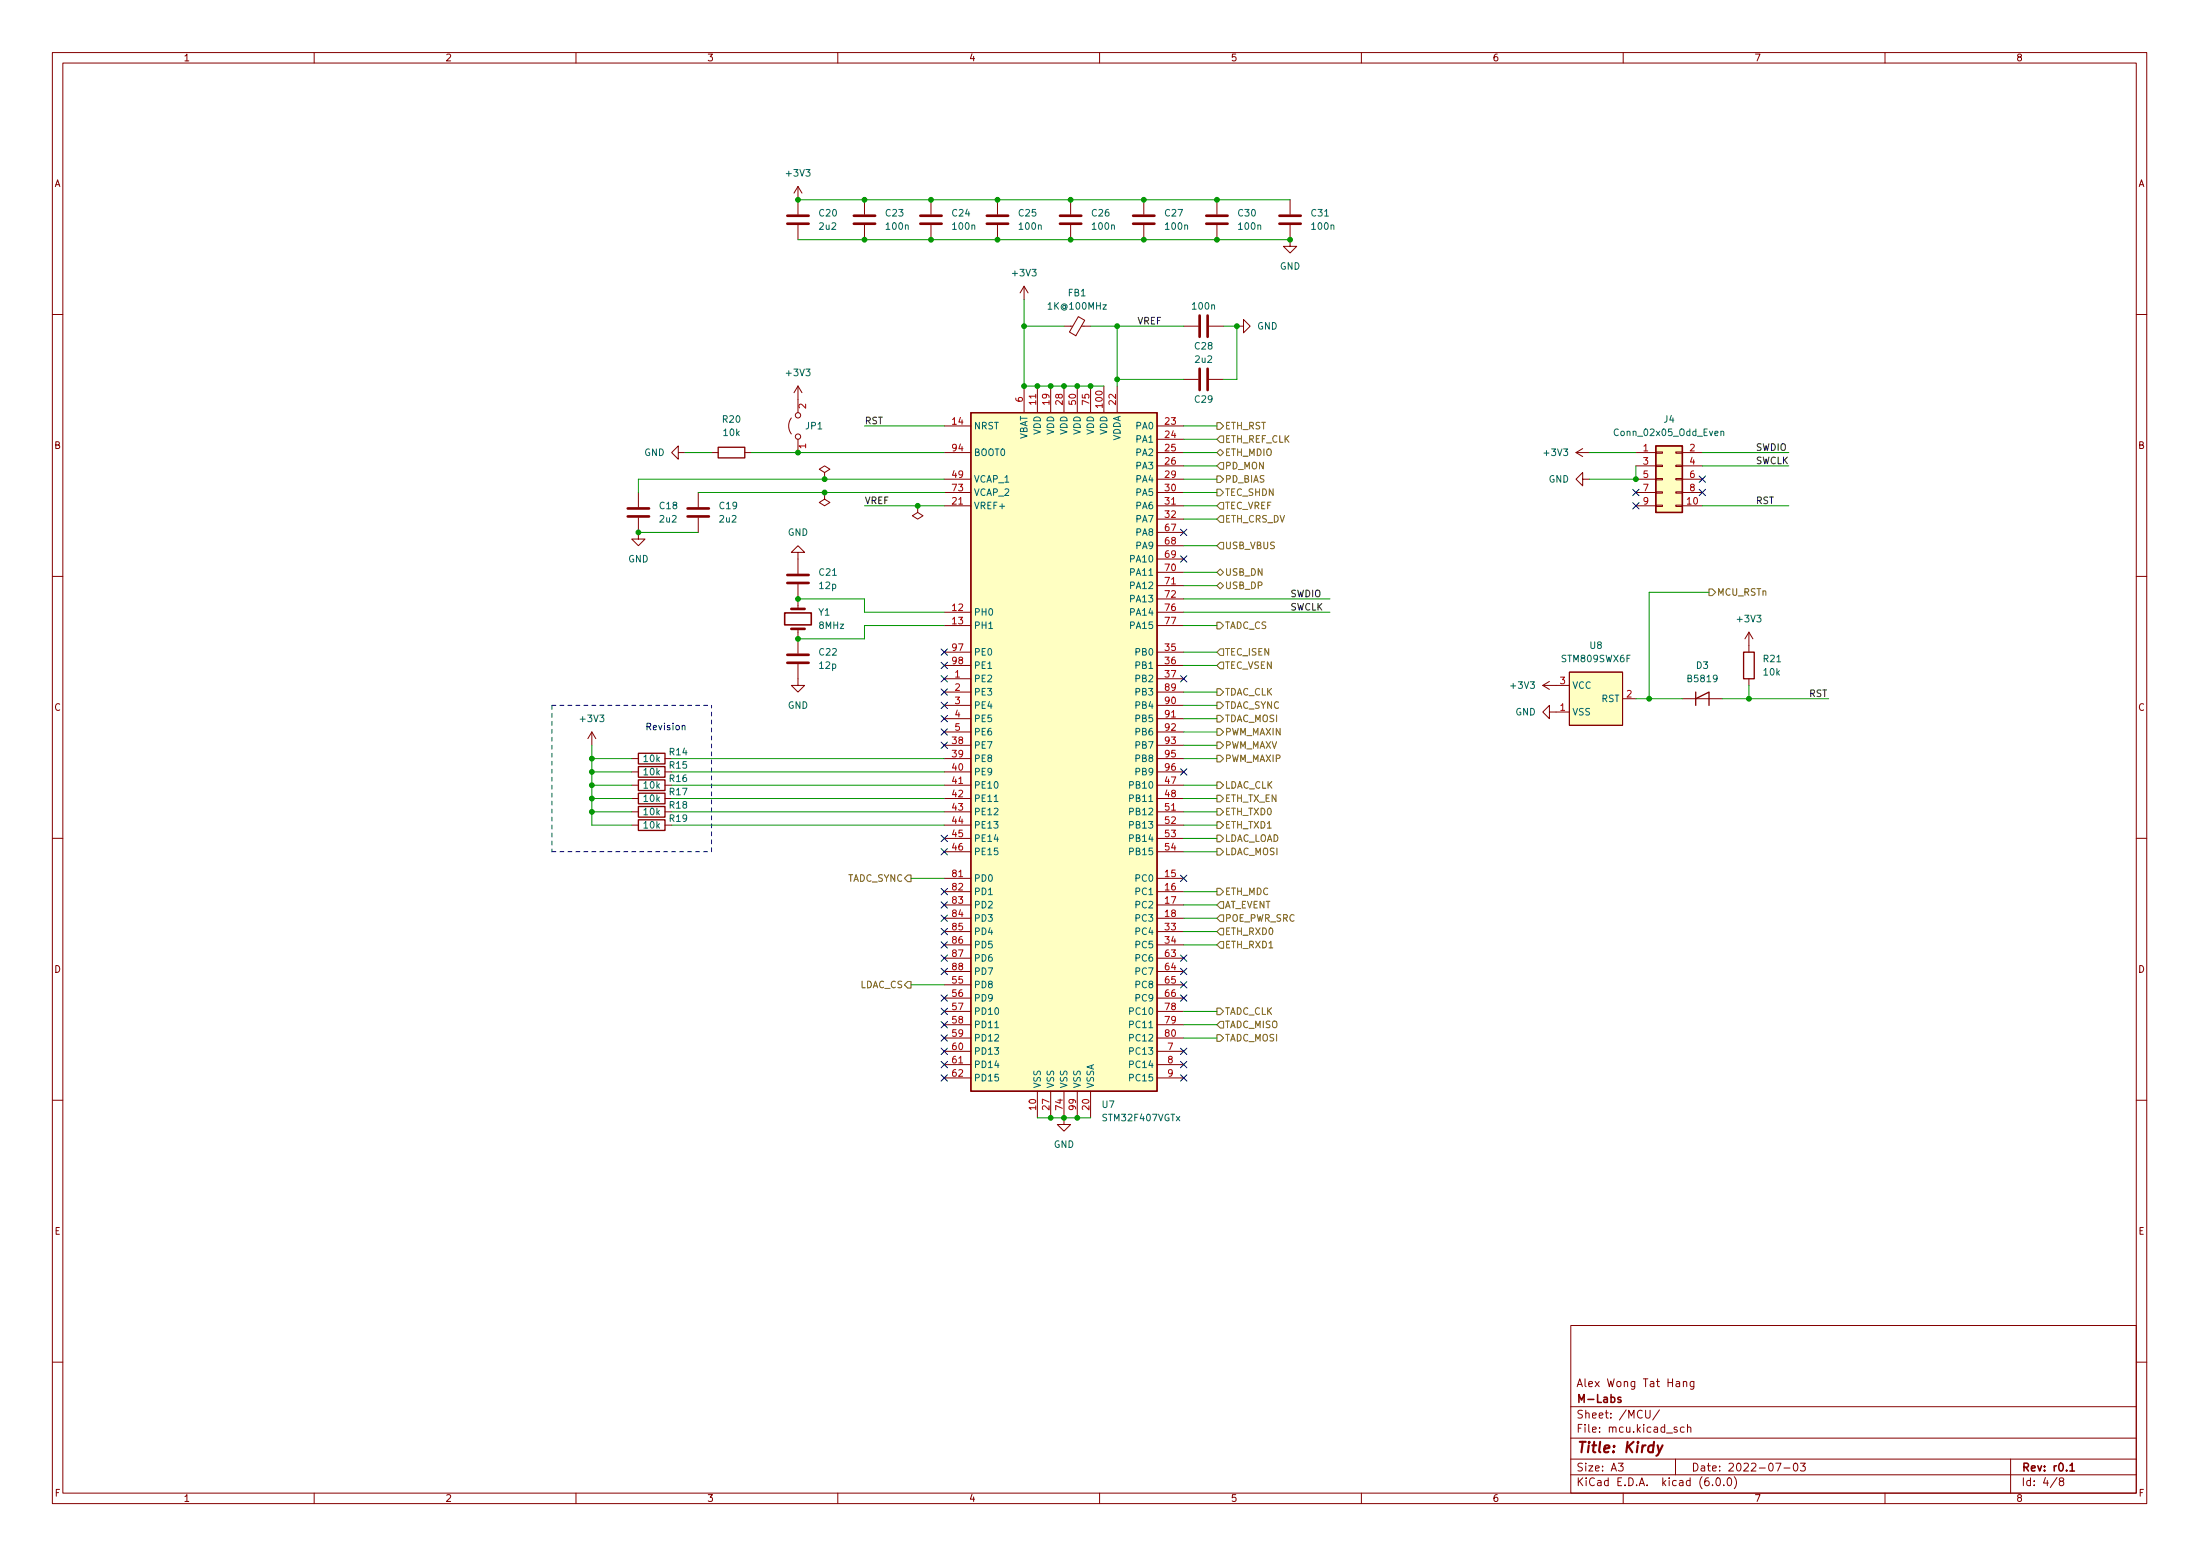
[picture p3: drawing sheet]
<svg xmlns="http://www.w3.org/2000/svg" width="420mm" height="297mm" viewBox="0 0 420 297" stroke-linecap="round" stroke-linejoin="round" font-family="sans-serif">
<g fill="none" stroke="#840000" stroke-width=".19">
<path d="M10 10h400v277h-400zM12 12h396v273h-396zM60 10v2M110 10v2M160 10v2M210 10v2M260 10v2M310 10v2M360 10v2M152.4 35.6v5.3M152.4 35.6l-.8 1.3M152.4 35.6l.8 1.3"/>
<path d="M165.1 38.1v2.8M177.8 38.1v2.8M190.5 38.1v2.8M204.5 38.1v2.8M218.4 38.1v2.8M232.4 38.1v2.8M246.4 38.1v2.8M152.4 43v2.8M165.1 43v2.8M177.8 43v2.8M190.5 43v2.8M195.6 54.6v2.6"/>
<path d="M195.6 54.6l-.8 1.3M195.6 54.6l.7 1.3M204.5 43v2.8M218.4 43v2.8M232.4 43v2.8M246.4 43v4h1.2l-1.2 1.3-1.3-1.3h1.3M10 60h2M151.1 79.8a2.54 2.54 0 0 0 0 3M152.4 73.7v5.1M152.4 73.7l-.8 1.3M152.4 73.7l.8 1.3M195.6 73.7v5.1"/>
<path d="M198.1 73.7v5.1M200.7 73.7v5.1M203.2 73.7v5.1M203.2 62.3h1.7M205.7 73.7v5.1M205.9 60.4l1.3 .7-1.7 3-1.3-.7zM206.5 62.3h1.8M208.3 73.7v5.1M210.8 73.7v5.1M213.4 73.7v5.1M226.1 72.4h2.8M226.1 62.3h2.8"/>
<path d="M230.9 72.4h2.8M230.9 62.3h2.8M236.2 62.3h1.3v-1.3l1.3 1.3-1.3 1.2v-1.2M408 60h2M121.9 98.8v4.1h1.3l-1.3 1.3-1.3-1.3h1.3M121.9 94v2.8M129.5 86.4v-1.3l-1.2 1.3 1.2 1.3v-1.3h1.3M133.3 94v2.8M133.3 98.8v2.8M135.9 86.4h1.3M142.2 86.4h1.3M152.4 83.9v2.5"/>
<path d="M157.5 94v1.3l1 .6-1 .7-1-.7 1-.6M157.5 94h.1M157.5 90.2l1-.6-1-.7-1 .7 1 .6v1.3M157.5 91.5h.1M175.3 96.6v1.2l1 .7-1 .6-1.1-.6 1.1-.7M175.3 96.6h.1M180.3 81.3h5.1M180.3 96.6h5.1M180.3 86.4h5.1M180.3 91.5h5.1M180.3 94h5.1M221 81.3h5.1"/>
<path d="M221 96.6h5.1M221 83.9h5.1M221 86.4h5.1M221 88.9h5.1M221 91.5h5.1M221 94h5.1M221 99.1h5.1M301 86.4h2.5M301 86.4l1.3 .8M302.3 91.5v-1.3l-1.3 1.3 1.3 1.2v-1.2h1.2M302.3 85.6l-1.3 .8M312.4 96.6h3.8"/>
<path d="M312.4 86.4h3.8M312.4 88.9h3.8M312.4 91.5h3.8M312.4 94h3.8M316.2 96.4h1.3v.3h-1.3zM316.2 93.9h1.3v.2h-1.3zM316.2 91.3h1.3v.3h-1.3zM316.2 88.8h1.3v.3h-1.3zM316.2 86.3h1.3v.2h-1.3zM320 96.4h1.3v.3h-1.3zM320 93.9h1.3v.2h-1.3zM320 91.3h1.3v.3h-1.3z"/>
<path d="M320 88.8h1.3v.3h-1.3zM320 86.3h1.3v.2h-1.3zM321.3 96.6h3.8M321.3 86.4h3.8M321.3 88.9h3.8M321.3 91.5h3.8M321.3 94h3.8M10 110h2M152.4 105.4h1.3l-1.3-1.2-1.3 1.2h1.3v4.1M152.4 111.5v4.7M180.3 116.9h5.1M180.3 119.4h5.1"/>
<path d="M221 116.9h5.1M221 119.4h5.1M221 101.6h5.1M221 104.2h5.1M221 106.7h5.1M221 109.3h5.1M221 111.8h5.1M221 114.3h5.1M408 110h2M113 139.7l-.7 1.3M113 139.7v2.6M113 139.7l.8 1.3"/>
<path d="M152.4 126.8v4h1.3l-1.3 1.3-1.3-1.3h1.3M152.4 120.1v4.7M180.3 129.6h5.1M180.3 132.1h5.1M180.3 134.7h5.1M180.3 124.5h5.1M180.3 127h5.1M180.3 137.2h5.1M180.3 139.7h5.1M221 129.6h5.1M221 132.1h5.1M221 134.7h5.1"/>
<path d="M221 124.5h5.1M221 127h5.1M221 137.2h5.1M221 139.7h5.1M294.6 130.8h5.1M294.6 130.8l1.3 .8M295.9 135.9v-1.2l-1.3 1.2 1.3 1.3v-1.3h3.8M295.9 130.1l-1.3 .7M299.7 128.3h10.2v10.2h-10.2zM309.9 133.4h2.5M321.3 133.4h7.6M334 120.7v3.8"/>
<path d="M334 129.6v1.2M334 120.7l-.8 1.3M334 120.7l.8 1.3M120.6 144.8h1.3M120.6 147.4h1.3M120.6 149.9h1.3M120.6 152.4h1.3M120.6 155h1.3M120.6 157.5h1.3M127 144.8h1.3M127 147.4h1.3M127 149.9h1.3"/>
<path d="M127 152.4h1.3M127 155h1.3M127 157.5h1.3M180.3 142.3h5.1M180.3 144.8h5.1M180.3 147.4h5.1M180.3 149.9h5.1M180.3 152.4h5.1M180.3 155h5.1M180.3 157.5h5.1M221 142.3h5.1M221 144.8h5.1"/>
<path d="M221 147.4h5.1M221 149.9h5.1M221 152.4h5.1M221 155h5.1M221 157.5h5.1M10 160h2M180.3 160.1h5.1M180.3 167.7h5.1M180.3 170.2h5.1M180.3 172.8h5.1M180.3 175.3h5.1M180.3 177.8h5.1"/>
<path d="M180.3 162.6h5.1M221 160.1h5.1M221 167.7h5.1M221 170.2h5.1M221 172.8h5.1M221 175.3h5.1M221 177.8h5.1M221 162.6h5.1M408 160h2M180.3 180.4h5.1M180.3 188h5.1M180.3 190.5h5.1"/>
<path d="M180.3 193.1h5.1M180.3 195.6h5.1M180.3 198.2h5.1M180.3 182.9h5.1M180.3 185.5h5.1M221 180.4h5.1M221 188h5.1M221 190.5h5.1M221 193.1h5.1M221 195.6h5.1M221 198.2h5.1M221 182.9h5.1"/>
<path d="M221 185.5h5.1M10 210h2M180.3 200.7h5.1M180.3 203.2h5.1M180.3 205.8h5.1M198.1 208.3v5.1M200.7 208.3v5.1M203.2 208.3v6.4h1.3l-1.3 1.2-1.3-1.2h1.3M205.7 208.3v5.1M208.3 208.3v5.1M221 200.7h5.1M221 203.2h5.1"/>
<path d="M221 205.8h5.1M408 210h2M300 253h108v32h-108zM10 260h2M300 278.5h108M300 274.5h108M300 268.5h108M309.1 279.3h.9l-.5 .6 .4 .1v.7l-.2 .1-.6-.1M314.3 269.2v1.2l.3 .3h.3l.2-.3v-1.2M316.9 269.1l-1.3 2M320 278.5v3M320.3 272.5l-.4-.1-.2 .2 .1 .2 .5 .2v.3h-.6"/>
<path d="M321.5 263.9l.2-.2 .4 .1v.9M321.5 263.7v1M321.6 272.5l-.4-.1-.3 .3 .2 .6h.5M322.3 272.6l.2-.2 .4 .1v.9M322.3 271.9v1.5M323.5 263.7v1.2l-.3 .3-.3-.1M323.5 263.8l-.4-.1-.3 .3 .1 .6h.6M339.1 279.3h1l-.6 1.5M342.7 279.4l.2-.1a.8 .8 0 0 1 .5 .8 .8 .8 0 0 1-.5 .7 1 1 0 0 1-.2-1.4zM343.8 279.3h1l-.5 .6 .4 .1v.7l-.2 .1-.7-.1M384 278.5v6.5M408 260h2"/>
<path d="M60 285v2M110 285v2M160 285v2M210 285v2M260 285v2M300 281.5h108M310 285v2M327.1 283.5v.1M327.9 282.2l.2-.1a.8 .8 0 0 1 .5 .8 .8 .8 0 0 1-.5 .7 1 1 0 0 1-.2-1.4zM329.2 283.5v.1M330.1 282.2l.1-.1a.8 .8 0 0 1 .5 .8 .8 .8 0 0 1-.5 .7 1 1 0 0 1-.1-1.4zM331.2 281.9a1.72 1.72 0 0 1 0 2.3"/>
<path d="M340.7 280.2h1.2M360 285v2M392.9 282l-1.3 2M393.6 282.8l-.3-.3 .1-.2 .2-.2 .4 .1 .1 .2v.2l-.7 .2-.1 .2v.3l.3 .3 .4-.1 .1-.2v-.4l-.3-.1"/>
<circle cx="152.4" cy="79.3" r=".51"/>
<circle cx="152.4" cy="83.3" r=".51"/>
</g>
<path d="M149.9 117h5v2.3h-5zM309.5 266.8l-.3-.1-.2 .2v.2l.5 .2v.3h-.5M395.3 279.7l.5-.4v1.5M395.3 280.8h.9" fill="none" stroke="#840000" stroke-width=".3"/>
<path d="M316.6 275.9l.3 1.3M317.5 275.9l-.9 1.8-.3 .2" fill="none" stroke="#840000" stroke-width=".4"/>
<g fill="none" stroke="#840000" stroke-width=".51">
<path d="M150.4 42.7h4M150.4 41.2h4M163.1 42.7h4M163.1 41.2h4M175.8 42.7h4M175.8 41.2h4M188.5 42.7h4M188.5 41.2h4M202.4 42.7h4.1M202.4 41.2h4.1M216.4 42.7h4.1M216.4 41.2h4.1"/>
<path d="M230.4 42.7h4M230.4 41.2h4M244.3 42.7h4.1M244.3 41.2h4.1M229.1 60.2v4.1M229.1 70.4v4.1M230.6 60.2v4.1M230.6 70.4v4.1M119.9 98.6h4.1M119.9 97.1h4.1M131.3 98.6h4.1M131.3 97.1h4.1"/>
<path d="M150.4 111.3h4M150.4 109.8h4M151.1 116.2h2.6M150.4 126.5h4M150.4 125h4M151.1 120.1h2.6"/>
</g>
<g fill="#ffffc2" stroke="#ffffc2" stroke-width=".19">
<path d="M185.4 78.8h35.6v129.5h-35.6z"/>
<path d="M299.7 128.3h10.2v10.2h-10.2z"/>
<path d="M316.2 85.1h5.1v12.7h-5.1z"/>
</g>
<path d="M185.4 78.8h35.6v129.5h-35.6zM137.2 85.4h5v2h-5zM316.2 85.1h5.1v12.7h-5.1zM323.8 133.4l2.6-1.3v2.6M323.8 132.1v2.6M333 124.5h2v5.1h-2zM121.9 154h5.1v2h-5.1zM121.9 148.9h5.1v2h-5.1zM121.9 151.4h5.1v2.1h-5.1zM121.9 146.3h5.1v2.1h-5.1zM121.9 156.5h5.1v2h-5.1zM121.9 143.8h5.1v2h-5.1z" fill="none" stroke="#840000" stroke-width=".25"/>
<path d="M328.7 82.4l.1-.1 .3 .1 .1 .8M328.7 82.3v.9M189.9 153h.7M190 196.2h.7" fill="none" stroke="#006464" stroke-width=".19"/>
<g fill="none" stroke="#725600" stroke-width=".19">
<path d="M232.4 93.4h.6l.7 .6-.7 .7h-.6zM232.4 80.7h.6l.7 .6-.7 .7h-.6zM232.4 86.4l.6-.6 .7 .6-.7 .6zM232.4 90.8h.6l.7 .7-.7 .6h-.6zM233 98.5h.7v1.2h-.7l-.6-.6zM233 95.9h.7v1.3h-.7l-.6-.6zM233 83.2h.7v1.3h-.7l-.6-.6zM233 88.3h.7v1.3h-.7l-.6-.7zM232.4 109.3l.6-.7 .7 .7-.7 .6zM232.4 111.8l.6-.6 .7 .6-.7 .6zM232.4 118.8h.6l.7 .6-.7 .7h-.6zM233 103.5h.7v1.3h-.7l-.6-.6z"/>
<path d="M326.4 112.4h.6l.7 .7-.7 .6h-.6zM232.4 136.6h.6l.7 .6-.7 .6h-.6zM232.4 139.1h.6l.7 .6-.7 .7h-.6zM232.4 131.5h.6l.7 .6-.7 .7h-.6zM232.4 134h.6l.7 .7-.7 .6h-.6zM233 123.9h.7v1.2h-.7l-.6-.6zM233 126.4h.7v1.3h-.7l-.6-.7zM232.4 149.3h.6l.7 .6-.7 .6h-.6zM232.4 159.4h.6l.7 .7-.7 .6h-.6zM232.4 154.3h.6l.7 .7-.7 .6h-.6zM232.4 151.8h.6l.7 .6-.7 .7h-.6zM232.4 144.2h.6l.7 .6-.7 .7h-.6z"/>
<path d="M232.4 141.6h.6l.7 .7-.7 .6h-.6zM232.4 156.9h.6l.7 .6-.7 .7h-.6zM173.4 167h.6v1.3h-.6l-.7-.6zM232.4 162h.6l.7 .6-.7 .6h-.6zM232.4 169.6h.6l.7 .6-.7 .7h-.6zM233 179.7h.7v1.3h-.7l-.6-.6zM233 177.2h.7v1.3h-.7l-.6-.7zM233 172.1h.7v1.3h-.7l-.6-.6zM233 174.7h.7v1.2h-.7l-.6-.6zM173.4 187.4h.6v1.2h-.6l-.7-.6zM232.4 192.4h.6l.7 .7-.7 .6h-.6zM232.4 197.5h.6l.7 .7-.7 .6h-.6z"/>
<path d="M233 195h.7v1.3h-.7l-.6-.7z"/>
</g>
<path d="M130.3 138.6l.2-.1h.3v.8" fill="none" stroke="#0000c2" stroke-width=".19"/>
<path d="M105.4 134.7v27.9M105.4 134.7h30.5M105.4 162.6h30.5M135.9 162.6v-27.9" fill="none" stroke="#0000c2" stroke-width=".19" stroke-dasharray=".8 .8"/>
<g fill="none" stroke="#009600" stroke-width=".19">
<path d="M152.4 38.1h94M152.4 45.8h94M195.6 57.2v16.5h15.2M195.6 62.3h7.6M208.3 62.3h17.8M213.4 62.3v11.4M213.4 72.4h12.7M233.7 62.3h2.5v10.1h-2.5M130.8 86.4h5.1M133.3 94h47M143.5 86.4h36.8M165.1 81.3h15.2"/>
<path d="M165.1 96.6h15.2M180.3 91.5h-58.4v2.5M226.1 94h6.3M226.1 91.5h6.3M226.1 86.4h6.3M226.1 88.9h6.3M226.1 81.3h6.3M226.1 83.9h6.3M226.1 99.1h6.3M226.1 96.6h6.3M303.5 86.4h8.9M312.4 88.9v2.6h-8.9"/>
<path d="M325.1 86.4h16.5M325.1 88.9h16.5M325.1 96.6h16.5M121.9 101.6h11.4M152.4 114.3h12.7v2.6h15.2M180.3 119.4h-15.2v2.6h-12.7M226.1 114.3h27.9M226.1 116.9h27.9M226.1 119.4h6.3M226.1 104.2h6.3M226.1 111.8h6.3M226.1 109.3h6.3"/>
<path d="M326.4 113.1h-11.4v20.3M226.1 134.7h6.3M226.1 137.2h6.3M226.1 124.5h6.3M226.1 127h6.3M226.1 139.7h6.3M226.1 132.1h6.3M312.4 133.4h8.9M328.9 133.4h20.3M334 130.8v2.6M113 144.8h7.6M113 149.9h7.6"/>
<path d="M113 147.4h7.6M113 142.3v15.2h7.6M113 152.4h7.6M113 155h7.6M128.3 144.8h52M128.3 149.9h52M128.3 147.4h52M128.3 152.4h52M128.3 157.5h52M128.3 155h52M226.1 144.8h6.3M226.1 149.9h6.3"/>
<path d="M226.1 152.4h6.3M226.1 157.5h6.3M226.1 155h6.3M226.1 142.3h6.3M174 167.7h6.3M226.1 160.1h6.3M226.1 162.6h6.3M226.1 170.2h6.3M226.1 177.8h6.3M226.1 172.8h6.3M226.1 175.3h6.3M174 188h6.3"/>
<path d="M226.1 180.4h6.3M226.1 193.1h6.3M226.1 198.2h6.3M226.1 195.6h6.3M198.1 213.4h10.2"/>
</g>
<g fill="none" stroke="#000084" stroke-width=".19">
<path d="M311.8 95.9l1.2 1.3M311.8 93.4l1.2 1.2M313 95.9l-1.2 1.3M313 93.4l-1.2 1.2M324.5 93.4l1.2 1.2M324.5 90.9l1.2 1.2M325.7 93.4l-1.2 1.2M325.7 90.9l-1.2 1.2M225.5 101l1.2 1.2M225.5 106.1l1.2 1.2M226.7 101l-1.2 1.2M226.7 106.1l-1.2 1.2"/>
<path d="M179.7 131.5l1.2 1.2M179.7 134l1.2 1.3M179.7 136.6l1.2 1.2M179.7 139.1l1.2 1.2M179.7 129l1.2 1.2M179.7 123.9l1.2 1.2M179.7 126.4l1.2 1.2M180.9 131.5l-1.2 1.2M180.9 134l-1.2 1.3M180.9 136.6l-1.2 1.2M180.9 139.1l-1.2 1.2M180.9 129l-1.2 1.2"/>
<path d="M180.9 123.9l-1.2 1.2M180.9 126.4l-1.2 1.2M225.5 129l1.2 1.2M226.7 129l-1.2 1.2M179.7 141.7l1.2 1.2M179.7 159.4l1.2 1.3M180.9 141.7l-1.2 1.2M180.9 159.4l-1.2 1.3M225.5 146.7l1.2 1.3M226.7 146.7l-1.2 1.3M179.7 177.2l1.2 1.2M179.7 174.7l1.2 1.2"/>
<path d="M179.7 172.1l1.2 1.3M179.7 169.6l1.2 1.2M179.7 162l1.2 1.2M179.7 179.8l1.2 1.2M180.9 174.7l-1.2 1.2M180.9 177.2l-1.2 1.2M180.9 172.1l-1.2 1.3M180.9 169.6l-1.2 1.2M180.9 162l-1.2 1.2M180.9 179.8l-1.2 1.2M225.5 167.1l1.2 1.2M226.7 167.1l-1.2 1.2"/>
<path d="M179.7 182.3l1.2 1.2M179.7 195l1.2 1.2M179.7 192.5l1.2 1.2M179.7 189.9l1.2 1.2M179.7 184.8l1.2 1.3M179.7 197.5l1.2 1.3M180.9 182.3l-1.2 1.2M180.9 195l-1.2 1.2M180.9 192.5l-1.2 1.2M180.9 189.9l-1.2 1.2M180.9 184.8l-1.2 1.3M180.9 197.5l-1.2 1.3"/>
<path d="M225.5 189.9l1.2 1.2M225.5 187.4l1.2 1.2M225.5 182.3l1.2 1.2M225.5 184.8l1.2 1.3M226.7 189.9l-1.2 1.2M226.7 187.4l-1.2 1.2M226.7 182.3l-1.2 1.2M226.7 184.8l-1.2 1.3M179.7 205.2l1.2 1.2M179.7 202.6l1.2 1.2M179.7 200.1l1.2 1.2M180.9 205.2l-1.2 1.2"/>
<path d="M180.9 202.6l-1.2 1.2M180.9 200.1l-1.2 1.2M225.5 205.2l1.2 1.2M225.5 202.6l1.2 1.2M225.5 200.1l1.2 1.2M226.7 205.2l-1.2 1.2M226.7 202.6l-1.2 1.2M226.7 200.1l-1.2 1.2"/>
</g>
<g fill="#009600" stroke="#009600" stroke-width=".19">
<circle cx="113" cy="149.9" r=".46"/>
<circle cx="113" cy="147.4" r=".46"/>
<circle cx="113" cy="144.8" r=".46"/>
<circle cx="113" cy="155" r=".46"/>
<circle cx="113" cy="152.4" r=".46"/>
<circle cx="205.7" cy="213.4" r=".46"/>
<circle cx="203.2" cy="213.4" r=".46"/>
<circle cx="200.7" cy="213.4" r=".46"/>
<circle cx="175.3" cy="96.6" r=".46"/>
<circle cx="152.4" cy="122" r=".46"/>
<circle cx="152.4" cy="114.3" r=".46"/>
<circle cx="121.9" cy="101.6" r=".46"/>
<circle cx="152.4" cy="86.4" r=".46"/>
<circle cx="157.5" cy="91.5" r=".46"/>
<circle cx="157.5" cy="94" r=".46"/>
<circle cx="200.7" cy="73.7" r=".46"/>
<circle cx="203.2" cy="73.7" r=".46"/>
<circle cx="198.1" cy="73.7" r=".46"/>
<circle cx="195.6" cy="62.3" r=".46"/>
<circle cx="195.6" cy="73.7" r=".46"/>
<circle cx="204.5" cy="38.1" r=".46"/>
<circle cx="204.5" cy="45.8" r=".46"/>
<circle cx="190.5" cy="45.8" r=".46"/>
<circle cx="190.5" cy="38.1" r=".46"/>
<circle cx="152.4" cy="38.1" r=".46"/>
<circle cx="177.8" cy="38.1" r=".46"/>
<circle cx="177.8" cy="45.8" r=".46"/>
<circle cx="165.1" cy="38.1" r=".46"/>
<circle cx="165.1" cy="45.8" r=".46"/>
<circle cx="213.4" cy="62.3" r=".46"/>
<circle cx="213.4" cy="72.4" r=".46"/>
<circle cx="236.2" cy="62.3" r=".46"/>
<circle cx="246.4" cy="45.8" r=".46"/>
<circle cx="232.4" cy="38.1" r=".46"/>
<circle cx="232.4" cy="45.8" r=".46"/>
<circle cx="218.4" cy="38.1" r=".46"/>
<circle cx="218.4" cy="45.8" r=".46"/>
<circle cx="208.3" cy="73.7" r=".46"/>
<circle cx="205.7" cy="73.7" r=".46"/>
<circle cx="312.4" cy="91.5" r=".46"/>
<circle cx="334" cy="133.4" r=".46"/>
<circle cx="315" cy="133.4" r=".46"/>
</g>
<text font-size="2.8" fill="#840000" x="301" y="277.3">Title: Kirdy</text>
<g font-size="2.1" fill="#840000">
<text x="301" y="267.8">M-Labs</text>
<text x="301" y="264.8">Alex Wong Tat Hang</text>
<text x="301" y="273.5">File: mcu.kicad_sch</text>
<text x="301" y="270.8">Sheet: /MCU/</text>
<text x="301" y="280.9">Size: A3</text>
<text x="323" y="280.9">Date: 2022-07-03</text>
<text x="386" y="280.9">Rev: r0.1</text>
<text x="301" y="283.7">KiCad E.D.A. kicad (6.0.0)</text>
<text x="386" y="283.7">Id: 4/8</text>
</g>
<g font-size="1.8" fill="#840000">
<text x="35" y="11.7">1</text>
<text x="85" y="11.7">2</text>
<text x="135" y="11.7">3</text>
<text x="185" y="11.7">4</text>
<text x="235" y="11.7">5</text>
<text x="285" y="11.7">6</text>
<text x="335" y="11.7">7</text>
<text x="385" y="11.7">8</text>
<text x="10.3" y="35.7">A</text>
<text x="408.3" y="35.7">A</text>
<text x="10.3" y="85.7">B</text>
<text x="408.3" y="85.7">B</text>
<text x="10.3" y="135.7">C</text>
<text x="408.3" y="135.7">C</text>
<text x="10.3" y="185.7">D</text>
<text x="408.3" y="185.7">D</text>
<text x="10.4" y="235.7">E</text>
<text x="408.4" y="235.7">E</text>
<text x="10.4" y="285.7">F</text>
<text x="35" y="286.7">1</text>
<text x="85" y="286.7">2</text>
<text x="135" y="286.7">3</text>
<text x="185" y="286.7">4</text>
<text x="235" y="286.7">5</text>
<text x="285" y="286.7">6</text>
<text x="335" y="286.7">7</text>
<text x="385" y="286.7">8</text>
<text x="408.4" y="285.7">F</text>
</g>
<g font-size="1.8" fill="#006464">
<text x="150.3" y="33.7">+3V3</text>
<text x="156.5" y="41.3">C20</text>
<text x="169.2" y="41.3">C23</text>
<text x="181.9" y="41.3">C24</text>
<text x="194.6" y="41.3">C25</text>
<text x="208.6" y="41.3">C26</text>
<text x="222.6" y="41.3">C27</text>
<text x="236.5" y="41.3">C30</text>
<text x="250.5" y="41.3">C31</text>
<text x="156.5" y="43.9">2u2</text>
<text x="169.4" y="43.9">100n</text>
<text x="182.1" y="43.9">100n</text>
<text x="194.8" y="43.9">100n</text>
<text x="208.7" y="43.9">100n</text>
<text x="222.7" y="43.9">100n</text>
<text x="236.7" y="43.9">100n</text>
<text x="250.6" y="43.9">100n</text>
<text x="193.5" y="52.7">+3V3</text>
<text x="244.4" y="51.5">GND</text>
<text x="200.4" y="59.1">1K@100MHz</text>
<text x="204" y="56.6">FB1</text>
<text x="227.9" y="59.1">100n</text>
<text x="240.1" y="62.9">GND</text>
<text x="150.3" y="71.8">+3V3</text>
<text x="228.2" y="66.7">C28</text>
<text x="228.3" y="69.3">2u2</text>
<text x="228.2" y="76.9">C29</text>
<text x="138.1" y="80.7">R20</text>
<text x="138.2" y="83.2">10k</text>
<text x="153.9" y="82">JP1</text>
<text x="185.9" y="82">NRST</text>
<text x="198.8" y="83" transform="rotate(-90 198.8 83)">VDD</text>
<text x="201.3" y="83" transform="rotate(-90 201.3 83)">VDD</text>
<text x="203.8" y="83" transform="rotate(-90 203.8 83)">VDD</text>
<text x="206.4" y="83" transform="rotate(-90 206.4 83)">VDD</text>
<text x="208.9" y="83" transform="rotate(-90 208.9 83)">VDD</text>
<text x="211.5" y="83" transform="rotate(-90 211.5 83)">VDD</text>
<text x="217" y="82">PA0</text>
<text x="308.7" y="83.2">Conn_02x05_Odd_Even</text>
<text x="317.8" y="80.7">J4</text>
<text x="123" y="87">GND</text>
<text x="185.9" y="87">BOOT0</text>
<text x="196.2" y="84.1" transform="rotate(-90 196.2 84.1)">VBAT</text>
<text x="214" y="84.3" transform="rotate(-90 214 84.3)">VDDA</text>
<text x="217" y="84.5">PA1</text>
<text x="217" y="87">PA2</text>
<text x="217" y="89.6">PA3</text>
<text x="295" y="87">+3V3</text>
<text x="185.9" y="92.1">VCAP_1</text>
<text x="185.9" y="94.7">VCAP_2</text>
<text x="217" y="92.1">PA4</text>
<text x="217" y="94.7">PA5</text>
<text x="295.7" y="92.1">GND</text>
<text x="126" y="97.2">C18</text>
<text x="126.1" y="99.7">2u2</text>
<text x="137.5" y="97.2">C19</text>
<text x="137.5" y="99.7">2u2</text>
<text x="185.9" y="97.2">VREF+</text>
<text x="217" y="97.2">PA6</text>
<text x="217" y="99.7">PA7</text>
<text x="120" y="107.4">GND</text>
<text x="150.4" y="102.3">GND</text>
<text x="216" y="107.4">PA10</text>
<text x="217" y="102.3">PA8</text>
<text x="217" y="104.8">PA9</text>
<text x="156.5" y="109.9">C21</text>
<text x="156.5" y="112.4">12p</text>
<text x="216" y="109.9">PA11</text>
<text x="216" y="112.4">PA12</text>
<text x="156.4" y="117.5">Y1</text>
<text x="185.9" y="117.5">PH0</text>
<text x="216" y="115">PA13</text>
<text x="216" y="117.5">PA14</text>
<text x="331.9" y="118.8">+3V3</text>
<text x="156.5" y="120.1">8MHz</text>
<text x="156.5" y="125.1">C22</text>
<text x="185.9" y="120.1">PH1</text>
<text x="185.9" y="125.1">PE0</text>
<text x="216" y="120.1">PA15</text>
<text x="217" y="125.1">PB0</text>
<text x="303.7" y="123.9">U8</text>
<text x="156.5" y="127.7">12p</text>
<text x="185.9" y="130.2">PE2</text>
<text x="185.9" y="127.7">PE1</text>
<text x="217" y="127.7">PB1</text>
<text x="217" y="130.2">PB2</text>
<text x="288.7" y="131.5">+3V3</text>
<text x="298.4" y="126.4">STM809SWX6F</text>
<text x="300.2" y="131.5">VCC</text>
<text x="322.5" y="130.2">B5819</text>
<text x="324" y="127.7">D3</text>
<text x="336.9" y="126.4">R21</text>
<text x="336.9" y="128.9">10k</text>
<text x="110.9" y="137.8">+3V3</text>
<text x="150.4" y="135.3">GND</text>
<text x="185.9" y="132.8">PE3</text>
<text x="185.9" y="135.3">PE4</text>
<text x="185.9" y="137.8">PE5</text>
<text x="217" y="132.8">PB3</text>
<text x="217" y="135.3">PB4</text>
<text x="217" y="137.8">PB5</text>
<text x="289.4" y="136.6">GND</text>
<text x="300.2" y="136.6">VSS</text>
<text x="305.8" y="134">RST</text>
<text x="185.9" y="142.9">PE7</text>
<text x="185.9" y="140.4">PE6</text>
<text x="217" y="140.4">PB6</text>
<text x="217" y="142.9">PB7</text>
<text x="123" y="148">10k</text>
<text x="123" y="145.5">10k</text>
<text x="127.9" y="149.3">R16</text>
<text x="127.9" y="146.7">R15</text>
<text x="127.9" y="144.2">R14</text>
<text x="185.9" y="145.5">PE8</text>
<text x="185.9" y="148">PE9</text>
<text x="217" y="145.5">PB8</text>
<text x="217" y="148">PB9</text>
<text x="123" y="155.6">10k</text>
<text x="123" y="150.5">10k</text>
<text x="123" y="153.1">10k</text>
<text x="127.9" y="154.3">R18</text>
<text x="127.9" y="151.8">R17</text>
<text x="185.9" y="150.5">PE10</text>
<text x="185.9" y="153.1">PE11</text>
<text x="185.9" y="155.6">PE12</text>
<text x="216" y="150.5">PB10</text>
<text x="216" y="153.1">PB11</text>
<text x="216" y="155.6">PB12</text>
<text x="123" y="158.2">10k</text>
<text x="127.9" y="156.9">R19</text>
<text x="185.9" y="158.2">PE13</text>
<text x="185.9" y="160.7">PE14</text>
<text x="216" y="158.2">PB13</text>
<text x="216" y="160.7">PB14</text>
<text x="185.9" y="163.2">PE15</text>
<text x="216" y="163.2">PB15</text>
<text x="185.9" y="168.3">PD0</text>
<text x="185.9" y="170.9">PD1</text>
<text x="185.9" y="173.4">PD2</text>
<text x="217" y="168.3">PC0</text>
<text x="217" y="170.9">PC1</text>
<text x="217" y="173.4">PC2</text>
<text x="185.9" y="175.9">PD3</text>
<text x="185.9" y="178.5">PD4</text>
<text x="217" y="175.9">PC3</text>
<text x="217" y="178.5">PC4</text>
<text x="185.9" y="181">PD5</text>
<text x="185.9" y="183.6">PD6</text>
<text x="217" y="181">PC5</text>
<text x="217" y="183.6">PC6</text>
<text x="185.9" y="188.6">PD8</text>
<text x="185.9" y="191.2">PD9</text>
<text x="185.9" y="186.1">PD7</text>
<text x="217" y="186.1">PC7</text>
<text x="217" y="188.6">PC8</text>
<text x="217" y="191.2">PC9</text>
<text x="185.9" y="193.7">PD10</text>
<text x="185.9" y="196.3">PD11</text>
<text x="216" y="193.7">PC10</text>
<text x="216" y="196.3">PC11</text>
<text x="185.9" y="198.8">PD12</text>
<text x="185.9" y="201.3">PD13</text>
<text x="185.9" y="203.9">PD14</text>
<text x="216" y="201.3">PC13</text>
<text x="216" y="203.9">PC14</text>
<text x="216" y="198.8">PC12</text>
<text x="185.9" y="206.4">PD15</text>
<text x="198.8" y="207.8" transform="rotate(-90 198.8 207.8)">VSS</text>
<text x="201.3" y="207.8" transform="rotate(-90 201.3 207.8)">VSS</text>
<text x="203.8" y="207.8" transform="rotate(-90 203.8 207.8)">VSS</text>
<text x="206.4" y="207.8" transform="rotate(-90 206.4 207.8)">VSS</text>
<text x="208.9" y="207.8" transform="rotate(-90 208.9 207.8)">VSSA</text>
<text x="216" y="206.4">PC15</text>
<text x="210.5" y="211.5">U7</text>
<text x="210.8" y="214">STM32F407VGTx</text>
<text x="201.2" y="219.1">GND</text>
</g>
<g font-size="1.8" fill="#0f0f0f">
<text x="217.2" y="61.9">VREF</text>
<text x="165.1" y="81">RST</text>
<text x="335.3" y="86">SWDIO</text>
<text x="335.3" y="88.6">SWCLK</text>
<text x="165.1" y="96.2">VREF</text>
<text x="335.3" y="96.2">RST</text>
<text x="246.4" y="114">SWDIO</text>
<text x="246.4" y="116.5">SWCLK</text>
<text x="345.4" y="133">RST</text>
</g>
<g font-size="1.8" fill="#a90000">
<text x="153.9" y="78" transform="rotate(-90 153.9 78)">2</text>
<text x="195.3" y="76.7" transform="rotate(-90 195.3 76.7)">6</text>
<text x="197.9" y="77.2" transform="rotate(-90 197.9 77.2)">11</text>
<text x="200.4" y="77.2" transform="rotate(-90 200.4 77.2)">19</text>
<text x="202.9" y="77.2" transform="rotate(-90 202.9 77.2)">28</text>
<text x="205.5" y="77.2" transform="rotate(-90 205.5 77.2)">50</text>
<text x="208" y="77.2" transform="rotate(-90 208 77.2)">75</text>
<text x="210.6" y="77.7" transform="rotate(-90 210.6 77.7)">100</text>
<text x="213.1" y="77.2" transform="rotate(-90 213.1 77.2)">22</text>
<text x="181.9" y="81.1">14</text>
<text x="222.5" y="81.1">23</text>
<text x="222.5" y="83.6">24</text>
<text x="153.9" y="85.6" transform="rotate(-90 153.9 85.6)">1</text>
<text x="181.9" y="86.1">94</text>
<text x="222.5" y="86.1">25</text>
<text x="222.5" y="88.7">26</text>
<text x="313.8" y="86.1">1</text>
<text x="313.8" y="88.7">3</text>
<text x="322.7" y="86.1">2</text>
<text x="322.7" y="88.7">4</text>
<text x="181.9" y="91.2">49</text>
<text x="181.9" y="93.8">73</text>
<text x="222.5" y="91.2">29</text>
<text x="222.5" y="93.8">30</text>
<text x="313.8" y="91.2">5</text>
<text x="313.8" y="93.8">7</text>
<text x="322.7" y="91.2">6</text>
<text x="322.7" y="93.8">8</text>
<text x="181.9" y="96.3">21</text>
<text x="222.5" y="96.3">31</text>
<text x="222.5" y="98.8">32</text>
<text x="222.5" y="101.4">67</text>
<text x="313.8" y="96.3">9</text>
<text x="322.2" y="96.3">10</text>
<text x="222.5" y="103.9">68</text>
<text x="222.5" y="106.5">69</text>
<text x="222.5" y="109">70</text>
<text x="222.5" y="111.5">71</text>
<text x="181.9" y="116.6">12</text>
<text x="181.9" y="119.2">13</text>
<text x="222.5" y="114.1">72</text>
<text x="222.5" y="116.6">76</text>
<text x="222.5" y="119.2">77</text>
<text x="181.9" y="124.2">97</text>
<text x="222.5" y="124.2">35</text>
<text x="181.9" y="126.8">98</text>
<text x="182.4" y="129.3">1</text>
<text x="182.4" y="131.9">2</text>
<text x="222.5" y="126.8">36</text>
<text x="222.5" y="129.3">37</text>
<text x="222.5" y="131.9">89</text>
<text x="298" y="130.6">3</text>
<text x="182.4" y="134.4">3</text>
<text x="182.4" y="136.9">4</text>
<text x="222.5" y="134.4">90</text>
<text x="222.5" y="136.9">91</text>
<text x="298" y="135.7">1</text>
<text x="310.7" y="133.1">2</text>
<text x="181.9" y="142">38</text>
<text x="182.4" y="139.5">5</text>
<text x="222.5" y="139.5">92</text>
<text x="222.5" y="142">93</text>
<text x="181.9" y="144.6">39</text>
<text x="181.9" y="147.1">40</text>
<text x="181.9" y="149.6">41</text>
<text x="222.5" y="149.6">47</text>
<text x="222.5" y="144.6">95</text>
<text x="222.5" y="147.1">96</text>
<text x="181.9" y="152.2">42</text>
<text x="181.9" y="154.7">43</text>
<text x="222.5" y="152.2">48</text>
<text x="222.5" y="154.7">51</text>
<text x="181.9" y="157.3">44</text>
<text x="181.9" y="159.8">45</text>
<text x="222.5" y="157.3">52</text>
<text x="222.5" y="159.8">53</text>
<text x="181.9" y="162.3">46</text>
<text x="181.9" y="167.4">81</text>
<text x="222.5" y="167.4">15</text>
<text x="222.5" y="162.3">54</text>
<text x="181.9" y="170">82</text>
<text x="181.9" y="172.5">83</text>
<text x="222.5" y="170">16</text>
<text x="222.5" y="172.5">17</text>
<text x="181.9" y="175">84</text>
<text x="181.9" y="177.6">85</text>
<text x="222.5" y="175">18</text>
<text x="222.5" y="177.6">33</text>
<text x="181.9" y="180.1">86</text>
<text x="181.9" y="182.7">87</text>
<text x="181.9" y="185.2">88</text>
<text x="222.5" y="180.1">34</text>
<text x="222.5" y="182.7">63</text>
<text x="222.5" y="185.2">64</text>
<text x="181.9" y="187.7">55</text>
<text x="181.9" y="190.3">56</text>
<text x="222.5" y="187.7">65</text>
<text x="222.5" y="190.3">66</text>
<text x="181.9" y="192.8">57</text>
<text x="181.9" y="195.4">58</text>
<text x="181.9" y="197.9">59</text>
<text x="222.5" y="192.8">78</text>
<text x="222.5" y="195.4">79</text>
<text x="222.5" y="197.9">80</text>
<text x="181.9" y="200.4">60</text>
<text x="181.9" y="203">61</text>
<text x="223" y="200.4">7</text>
<text x="223" y="203">8</text>
<text x="181.9" y="205.5">62</text>
<text x="223" y="205.5">9</text>
<text x="197.9" y="211.8" transform="rotate(-90 197.9 211.8)">10</text>
<text x="200.4" y="211.8" transform="rotate(-90 200.4 211.8)">27</text>
<text x="202.9" y="211.8" transform="rotate(-90 202.9 211.8)">74</text>
<text x="205.5" y="211.8" transform="rotate(-90 205.5 211.8)">99</text>
<text x="208" y="211.8" transform="rotate(-90 208 211.8)">20</text>
</g>
<g font-size="1.8" fill="#725600">
<text x="233.9" y="82">ETH_RST</text>
<text x="233.9" y="84.5">ETH_REF_CLK</text>
<text x="233.9" y="87">ETH_MDIO</text>
<text x="233.9" y="89.6">PD_MON</text>
<text x="233.9" y="94.7">TEC_SHDN</text>
<text x="233.9" y="92.1">PD_BIAS</text>
<text x="233.9" y="99.7">ETH_CRS_DV</text>
<text x="233.9" y="97.2">TEC_VREF</text>
<text x="233.9" y="104.8">USB_VBUS</text>
<text x="233.9" y="109.9">USB_DN</text>
<text x="233.9" y="112.4">USB_DP</text>
<text x="327.9" y="113.7">MCU_RSTn</text>
<text x="233.9" y="120.1">TADC_CS</text>
<text x="233.9" y="125.1">TEC_ISEN</text>
<text x="233.9" y="127.7">TEC_VSEN</text>
<text x="233.9" y="137.8">TDAC_MOSI</text>
<text x="233.9" y="132.8">TDAC_CLK</text>
<text x="233.9" y="135.3">TDAC_SYNC</text>
<text x="233.9" y="142.9">PWM_MAXV</text>
<text x="233.9" y="140.4">PWM_MAXIN</text>
<text x="233.9" y="145.5">PWM_MAXIP</text>
<text x="233.9" y="150.5">LDAC_CLK</text>
<text x="233.9" y="155.6">ETH_TXD0</text>
<text x="233.9" y="153.1">ETH_TX_EN</text>
<text x="233.9" y="160.7">LDAC_LOAD</text>
<text x="233.9" y="158.2">ETH_TXD1</text>
<text x="233.9" y="163.2">LDAC_MOSI</text>
<text x="161.7" y="168.3">TADC_SYNC</text>
<text x="233.9" y="173.4">AT_EVENT</text>
<text x="233.9" y="170.9">ETH_MDC</text>
<text x="233.9" y="178.5">ETH_RXD0</text>
<text x="233.9" y="175.9">POE_PWR_SRC</text>
<text x="233.9" y="181">ETH_RXD1</text>
<text x="164.2" y="188.6">LDAC_CS</text>
<text x="233.9" y="193.7">TADC_CLK</text>
<text x="233.9" y="196.3">TADC_MISO</text>
<text x="233.9" y="198.8">TADC_MOSI</text>
</g>
<text font-size="1.8" fill="#0000c2" x="123.2" y="139.4">Revision</text>
</svg>
